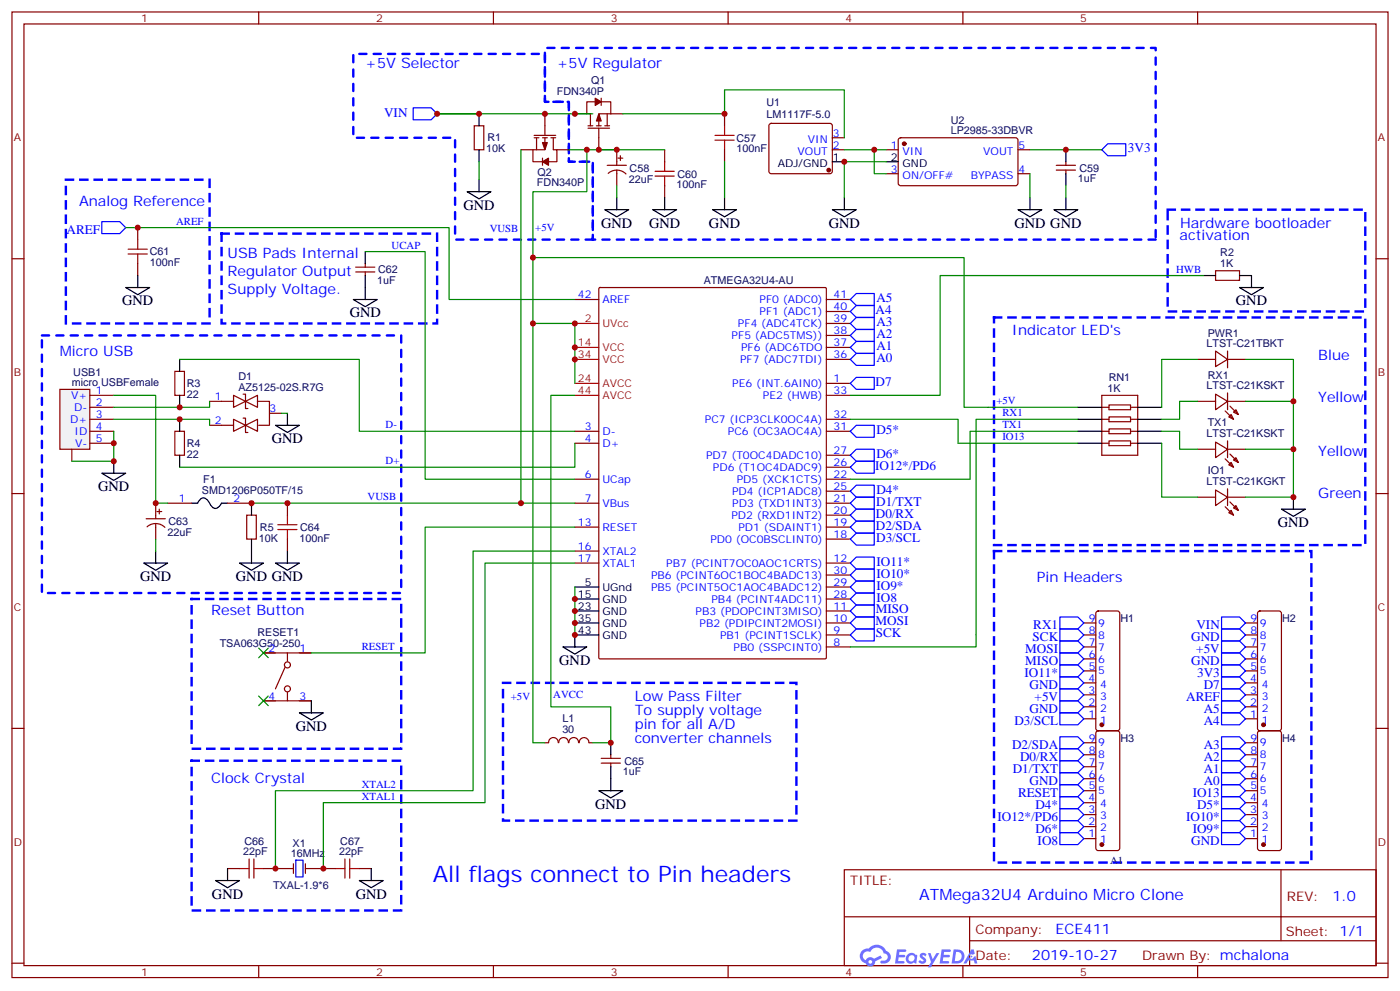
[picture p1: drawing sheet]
<svg xmlns="http://www.w3.org/2000/svg" width="412mm" height="292mm" viewBox="0 0 412 292" stroke-linecap="round" stroke-linejoin="round" font-family="sans-serif">
<path d="M104.1 15.9h56.4v14.1h7.1v17.6h7v23h-40.5v-30h-30zM160.5 14.1h179.9v56.5h-165.8v-23h-7v-17.6h-7.1zM19.4 52.9h42.3v42.3h-42.3zM65.3 68.8h63.5v26.4h-63.5zM344 61.7h58.2v30h-58.2zM12.3 98.8h105.9v75.8h-105.9zM292.8 93.5h109.4v67h-109.4zM56.4 176.4h61.8v44.1h-61.8zM292.8 162.3h93.5v91.7h-93.5zM148.2 201.1h86.4v40.6h-86.4zM56.4 224h61.8v44.1h-61.8z" fill="none" stroke="#00f" stroke-width=".71" stroke-dasharray="2.1 2.1"/>
<g fill="none" stroke="#870000" stroke-width=".35">
<path d="M3.5 3.5h405.4v284.4h-405.4zM7.1 7.1h398.2v277.2h-398.2zM76.2 3.5v3.6M145.3 3.5v3.6M214.5 3.5v3.6M283.6 3.5v3.6M352.8 3.5v3.6M3.5 76.2h3.6M405.3 76.2h3.6M51.5 109.4h2.8v7h-2.8zM51.5 127h2.8v7.1h-2.8zM3.5 145.3h3.6"/>
<path d="M405.3 145.3h3.6M3.5 214.5h3.6M405.3 214.5h3.6M248.7 256.1h156.6v28.2h-156.6zM3.5 283.6h3.6M76.2 284.3v3.6M145.3 284.3v3.6M214.5 284.3v3.6M283.6 284.3v3.6M352.8 284.3v3.6M405.3 283.6h3.6"/>
</g>
<path d="M52.9 105.8v3.6M52.9 116.4v3.5M52.9 123.5v3.5M52.9 134.1v3.5" fill="none" stroke="#000" stroke-width=".35"/>
<path d="M17.6 114.7h8.9v17.6h-8.9z" fill="#f0f0f0" stroke="#870000" stroke-width=".35"/>
<g fill="none" stroke="#870000" stroke-width=".35">
<path d="M139.7 37h2.8v7.1h-2.8zM157.3 39.9h6.4M160.5 33.5v6.4M169.3 33.5h3.6M173.2 37.7h6.4M173.2 37h1.4M175.3 30h-2.4v3.5h1v3.5M175.7 37h1.4M176.4 37.7v6.4M177.1 30h2.8v3.5M177.1 28.9v2.1M178.2 37h1.4"/>
<path d="M178.9 33.5v3.5M179.9 33.5h-3.5v3.5M179.9 33.5h3.5M213.4 33.5v3.5M226.7 36.5l.5-.2h17.3l.5 .2 .2 .5v13.4l-.3 .5-.4 .3h-17.3l-.5-.3-.2-.5v-13.4zM153.5 44.1h3.5M157 44.1v3.5h2.8M157.3 40.6h1.4M158 40.6v3.5M159.8 46.6v2.1M159.8 40.6h1.4M160.5 40.6v3.5h-3.5"/>
<path d="M162.3 40.6h1.4M163 40.6v3.5h1v3.5h-2.4M164 44.1h3.6M178.9 48.7h5.6M179.1 51.1a3.8 3.8 0 0 1 5.3 .1M181.7 44.1v4.6M181.7 50.1v4.6M182 46.6h1.4M182.7 45.9v1.4M195.8 44.1v3.5M195.8 54.7v3.5M213.4 44.1v3.5"/>
<path d="M245.2 40.6h3.5M245.2 44.1h3.5M261.1 44.1h3.5M261.1 51.2h3.5M264.8 40.8l.5-.2h34.1l.5 .7-.1 12.9-.6 .5-34.2-.1-.4-.6v-12.7zM299.9 44.1h3.5M299.9 51.2h3.5M311.1 48.7h5.7M311.1 50.1h5.7M314 47.6v1.1M314 50.1v1.1M40.6 67v3.6"/>
<path d="M40.6 77.6v3.5M104.8 78.7h5.6M107.6 77.6v1.1M358.1 79.7h7v2.8h-7zM104.8 80.1h5.6M107.6 80.1v1M169.3 88.2h7.1M176.4 84.8l.3-.1h66.4l.3 .1v108.9l-.2 .3h-66.5l-.3-.2zM243.4 88.2h7.1M243.4 98.8h7.1M243.4 95.2h7.1M243.4 91.7h7.1"/>
<path d="M26.5 116.4h7M26.5 119.9h7M61.7 118.2h7.1M68.8 116.4l3.5 1.8-3.5 1.7zM71.6 116.1h.7v4.2h.7M72.3 118.2l3.5-1.8v3.5zM75.8 118.2h3.6v7h-3.2M243.4 116.4h7.1M243.4 105.8h7.1M243.4 102.3h7.1M243.4 112.9h7.1M324.6 116.4h10.5v17.7h-10.5z"/>
<path d="M324.6 119.9h2.1M326.7 119.2h6.3v1.4h-6.3zM333 119.9h2.1M352.8 105.8h5.3M352.8 118.2h5.3M358.1 103.4l3.5 2.4-3.5 2.1zM358.1 116.1l3.5 2.1-3.5 2.4zM361.6 105.8h5.3M361.6 118.2h5.3M361.6 103.4v4.9M361.6 115.7v4.9M362.3 119.6l2.5 2.5"/>
<path d="M21.2 132.3v3.5M26.5 123.5h7M26.5 127h7M26.5 130.5h7M61.7 125.2h7.1M68.8 123.5l3.5 1.7-3.5 1.8zM71.6 123.1h.7v4.3h.7M72.3 125.2l3.5-1.7v3.5zM79.4 121.7h3.5M169.3 127h7.1M169.3 130.5h7.1M243.4 123.5h7.1"/>
<path d="M243.4 127h7.1M243.4 134.1h7.1M243.4 137.6h7.1M324.6 123.5h2.1M324.6 127h2.1M324.6 130.5h2.1M326.7 129.8h6.3v1.4h-6.3zM326.7 126.3h6.3v1.4h-6.3zM326.7 122.8h6.3v1.4h-6.3zM333 123.5h2.1M333 127h2.1M333 130.5h2.1"/>
<path d="M352.8 132.3h5.3M358.1 130.2l3.5 2.1-3.5 2.5zM360.9 135.1l2.5 2.5M360.9 121l2.5 2.5M361.6 129.8v5M361.6 132.3h5.3M362.3 133.7l2.5 2.5M362.7 136.2l.7 1.4-1.5-.7zM362.7 122.1l.7 1.4-1.5-.7zM363.4 121.4l.7-.8 .7 1.5zM364.1 134.8l.7 1.4-1.4-.7zM43 152.8h5.7"/>
<path d="M43.3 155.1a3.8 3.8 0 0 1 5.3 .2M45.9 148.2v4.6M45.9 154.2v4.5M46.2 150.6h1.4M46.9 149.9v1.4M49.4 148.2h7M67 148.2h7.1M72.7 151.7h2.8v7h-2.8zM84.7 148.2v3.5M84.7 158.7v3.6M169.3 148.2h7.1M169.3 141.1h7.1"/>
<path d="M169.3 155.2h7.1M243.4 148.2h7.1M243.4 141.1h7.1M243.4 155.2h7.1M243.4 144.6h7.1M243.4 151.7h7.1M243.4 158.7h7.1M352.8 146.4h5.3M358.1 144.3l3.5 2.1-3.5 2.5zM360.9 149.2l2.5 2.5M361.6 143.9v5M361.6 146.4h5.3"/>
<path d="M361.9 151l.8-.7 .7 1.4zM362.3 147.8l2.5 2.5M363.4 149.6l.7-.7 .7 1.4zM169.3 162.3h7.1M169.3 165.8h7.1M243.4 165.8h7.1M243.4 169.3h7.1M243.4 172.9h7.1M243.4 176.4h7.1M243.4 179.9h7.1M77.6 192.3h14.1M84 196.5l-2.9 6.3"/>
<path d="M84.7 192.3v2.4M243.4 183.4h7.1M243.4 187h7.1M243.4 190.5h7.1M319.3 183.4h3.5M319.3 187h3.5M319.3 190.5h3.5M319.3 197.6h3.5M319.3 194h3.5M323 180.1l.5-.2h5.6l.5 .2 .2 .5v33.9l-.2 .5-.5 .2h-5.6l-.5-.2-.2-.5v-33.9zM366.9 183.4h3.5M366.9 187h3.5"/>
<path d="M366.9 190.5h3.5M366.9 197.6h3.5M366.9 194h3.5M370.7 180.1l.4-.2h5.7l.5 .2 .2 .5v33.9l-.3 .5-.4 .2h-5.7l-.5-.2-.2-.5v-33.9zM77.6 206.4h14.1M84.7 203.9v2.5M160.5 218.7h1.1M161.6 218.7a1.41 1.41 0 0 1 1.4-1.5 1.41 1.41 0 0 1 1.4 1.5M164.6 218.7a1.41 1.41 0 0 1 1.4-1.5 1.41 1.41 0 0 1 1.4 1.5M167.6 218.7a1.41 1.41 0 0 1 1.4-1.5 1.41 1.41 0 0 1 1.4 1.5M170.6 218.7a1.41 1.41 0 0 1 1.4-1.5 1.41 1.41 0 0 1 1.5 1.5M173.6 218.7h1"/>
<path d="M319.3 218.7h3.5M319.3 211.7h3.5M319.3 208.1h3.5M319.3 204.6h3.5M319.3 201.1h3.5M323 215.4l.5-.2h5.6l.5 .2 .2 .5v33.9l-.2 .5-.5 .2h-5.6l-.5-.3-.2-.4v-33.9zM366.9 218.7h3.5M366.9 211.7h3.5M366.9 208.1h3.5M366.9 204.6h3.5M366.9 201.1h3.5M370.7 215.4l.4-.2h5.7l.5 .2 .2 .5v33.9l-.3 .5-.4 .2h-5.7l-.5-.3-.2-.4v-33.9z"/>
<path d="M177.1 224.7h5.6M177.1 223.3h5.6M179.9 222.3v1M179.9 224.7v1.1M319.3 239.9h3.5M319.3 236.4h3.5M319.3 232.8h3.5M319.3 229.3h3.5M319.3 225.8h3.5M319.3 222.3h3.5M366.9 239.9h3.5M366.9 236.4h3.5"/>
<path d="M366.9 232.8h3.5M366.9 229.3h3.5M366.9 225.8h3.5M366.9 222.3h3.5M67 255.8h3.6M77.6 255.8h8.8M86.4 254.4v2.8M90 255.8h8.8M90 254.4v2.8M105.8 255.8h3.6M319.3 246.9h3.5M319.3 243.4h3.5"/>
<path d="M366.9 246.9h3.5M366.9 243.4h3.5M377.3 256.1v20.9M248.7 270h156.5M285.6 270v14.1M285.6 277h119.6"/>
<circle cx="84.7" cy="195.8" r=".88"/>
<circle cx="84.7" cy="202.8" r=".88"/>
</g>
<path d="M169.3 95.2h7.1M169.3 116.4h7.1M169.3 112.9h7.1M169.3 105.8h7.1M169.3 102.3h7.1" fill="none" stroke="#f00" stroke-width=".35"/>
<g fill="none" stroke="#000" stroke-width=".35">
<path d="M141.1 33.5v3.5M141.1 44.1v3.5M245.2 47.6h3.5M261.1 47.6h3.5M314 44.1v3.5M314 51.2v3.5M107.6 74.1v3.5M107.6 81.1v3.6M354.5 81.1h3.6M365.1 81.1h3.6M317.5 119.9h7.1M335.1 119.9h7.1"/>
<path d="M317.5 130.5h7.1M317.5 127h7.1M317.5 123.5h7.1M335.1 130.5h7.1M335.1 127h7.1M335.1 123.5h7.1M56.4 148.2h1.8l.6-1a1.56 1.56 0 0 1 2.7 .6l.2 .3a2.13 2.13 0 0 0 2.2 1.5l1.4-1.4h1.7M74.1 148.2v3.5M74.1 158.7v3.6M169.3 172.9h7.1M169.3 176.4h7.1M169.3 179.9h7.1"/>
<path d="M169.3 187h7.1M169.3 183.4h7.1M179.9 218.7v3.6M179.9 225.8v3.5"/>
</g>
<g fill="none" stroke="#a10000" stroke-width=".35">
<path d="M210.6 39.9h5.7M213.4 37v2.9M193 51.9h5.6M193 50.4h5.6M195.8 47.6v2.8M195.8 51.9v2.8M210.6 41.3h5.7M213.4 41.3v2.8M37.7 74.8h5.7M37.7 73.4h5.7M40.6 70.6v2.8M40.6 74.8v2.8"/>
<path d="M81.8 155.9h5.7M81.8 154.5h5.7M84.7 151.7v2.8M84.7 155.9v2.8M70.6 255.8h2.8M73.4 252.9v5.7M74.8 255.8h2.8M74.8 252.9v5.7M98.8 255.8h2.8M101.6 252.9v5.7M103 255.8h2.8M103 252.9v5.7"/>
</g>
<g fill="#870000" stroke="#870000" stroke-width=".35">
<path d="M159.8 42h1.4l-.7 2.1z"/>
<path d="M159.8 47.6l1.8-1v2.1z"/>
<path d="M176.4 33.5l.7 2.1h-1.4z"/>
<path d="M175.3 28.9l1.8 1.1-1.8 1z"/>
<circle cx="266.3" cy="42.3" r=".53"/>
<circle cx="244.1" cy="50.1" r=".53"/>
<circle cx="372.2" cy="248.7" r=".53"/>
<circle cx="372.2" cy="213.4" r=".53"/>
<circle cx="324.6" cy="213.4" r=".53"/>
<circle cx="324.6" cy="248.7" r=".53"/>
</g>
<path d="M87.1 253.3h2.1v4.9h-2.1z" fill="none" stroke="#00c" stroke-width=".35"/>
<g fill="#5487ff">
<path d="M271.2 280.8a1.22 1.22 0 0 1 1.7 .3l-.3 .6a.47 .47 0 0 0-.4-.4 .47 .47 0 0 0-.5 .1l.2 .3a1.14 1.14 0 0 1 .7 1.7 1.14 1.14 0 0 1-1.9 0l-.2-.2 .5-.5 .7 .4a.29 .29 0 0 0 .4-.3 .29 .29 0 0 0-.3-.3 1.04 1.04 0 0 1-.6-1.7z"/>
<path d="M264.2 279.6h2.4l.3 .2-.1 .5h-1.8l-.2 .9h1.6l.3 .3-.4 .4h-1.6l-.1 1.1 1.7 .1 .2 .3-.2 .3h-2.7z"/>
<path d="M277.4 279.6h2.3l.4 .2-.2 .5h-1.8l-.1 .9h1.5l.3 .3-.4 .4h-1.5l-.2 1.1h1.7l.2 .4-.2 .3h-2.6z"/>
<path d="M286.1 279.6h.7l.3 1.2-.6 .3a.69 .69 0 0 0-1 .3 .69 .69 0 0 0 .5 1 .69 .69 0 0 0 .8-.6l.5-.3 .6 2.2h-.8l-.2-.9h-1.7l-.5 .9h-.9z"/>
<path d="M273.3 280.7h.8l.6 1.8 1.1-1.8h.9l-2.5 4.1h-.9l1-1.5z"/>
<path d="M280.9 279.6l-.6 4.1h1.4a2.11 2.11 0 0 0 2.4-2.1 2.11 2.11 0 0 0-2.5-2zM281.6 280.3a1.39 1.39 0 0 1 1.7 1.4 1.39 1.39 0 0 1-1.8 1.3h-.3z"/>
<path d="M267.2 281.2a1.54 1.54 0 0 0-.1 2.1 1.54 1.54 0 0 0 2.2 .2l.6 .2 .3-2.3-.2-.2-.4-.1a1.49 1.49 0 0 0-2.4 .1zM267.5 282.2a.95 .95 0 0 1 1.9 0 .95 .95 0 0 1-1.9 0z"/>
<path d="M253.9 279.9a2.18 2.18 0 0 0 1.1 3.8 1.44 1.44 0 0 0 1.6 .9 1.44 1.44 0 0 0 1.2-1.5l2-1-.4-.7-2 .9a1.47 1.47 0 0 0-2.4 .5 1.39 1.39 0 0 1-.6-2 1.39 1.39 0 0 1 2-.4 2.12 2.12 0 0 1 2.1-1.3 2.12 2.12 0 0 1 1.9 1.6 1.14 1.14 0 0 1 1.1 1.5 1.14 1.14 0 0 1-1.7 .7 .43 .43 0 0 0-.5 .3 .43 .43 0 0 0 .4 .5 1.98 1.98 0 0 0 2.6-1.2 1.98 1.98 0 0 0-1.3-2.5 3.1 3.1 0 0 0-5.2-.7l-.9 .1zM255.8 283.2a.55 .55 0 0 1 1.1 0 .55 .55 0 0 1-1.1 0z"/>
<circle cx="286.2" cy="281.7" r=".26"/>
</g>
<g fill="none" stroke="#000" stroke-width=".35">
<path d="M137.6 56.4h7l-3.5 2.2zM141.1 52.9v3.5M181.7 58.2v3.5M195.8 58.2v3.5M213.4 58.2v3.5M248.7 58.2v3.5M303.4 58.2v3.5M314 58.2v3.5M178.2 61.7h7l-3.5 2.2zM192.3 61.7h7l-3.5 2.2zM209.9 61.7h7.1l-3.6 2.2zM245.2 61.7h7l-3.5 2.2z"/>
<path d="M299.9 61.7h7l-3.5 2.2zM310.4 61.7h7.1l-3.5 2.2zM37 84.7h7.1l-3.5 2.1zM40.6 81.1v3.6M104.1 88.2h7l-3.5 2.1zM107.6 84.7v3.5M365.1 84.7h7.1l-3.5 2.1zM368.7 81.1v3.6M30 139.3h7l-3.5 2.2zM33.5 135.8v3.5M81.1 125.2h7.1l-3.5 2.2zM84.7 121.7v3.5"/>
<path d="M377.5 149.9h7l-3.5 2.1zM381 146.4v3.5M42.3 165.8h7.1l-3.5 2.1zM45.9 162.3v3.5M70.6 165.8h7l-3.5 2.1zM74.1 162.3v3.5M81.1 165.8h7.1l-3.5 2.1zM84.7 162.3v3.5M165.8 190.5h7.1l-3.6 2.1zM169.3 187v3.5M88.2 209.9h7l-3.5 2.1zM91.7 206.4v3.5"/>
<path d="M176.4 232.8h7l-3.5 2.2zM179.9 229.3v3.5M63.5 259.3h7.1l-3.6 2.1zM67 255.8v3.5M105.8 259.3h7.1l-3.5 2.1zM109.4 255.8v3.5"/>
</g>
<g fill="none" stroke="#00f" stroke-width=".35">
<path d="M121.7 31.8h5.3l1.8 1.7-1.8 1.8h-5.3zM324.6 44.1l1.7-1.8h5.3v3.6h-5.3zM30 65.3h5.3l1.7 1.7-1.7 1.8h-5.3zM250.5 88.2l1.7-1.8h5.3v3.6h-5.3zM250.5 91.7l1.7-1.7h5.3v3.5h-5.3zM250.5 95.2l1.7-1.7h5.3v3.5h-5.3zM252.2 97h5.3v3.5h-5.3l-1.7-1.7zM250.5 102.3l1.7-1.8h5.3v3.6h-5.3zM250.5 105.8l1.7-1.7h5.3v3.5h-5.3zM250.5 112.9l1.7-1.8h5.3v3.6h-5.3zM250.5 127l1.7-1.8h5.3v3.6h-5.3zM250.5 134.1l1.7-1.8h5.3v3.5h-5.3z"/>
<path d="M250.5 137.6l1.7-1.8h5.3v3.5h-5.3zM250.5 144.6l1.7-1.7h5.3v3.5h-5.3zM250.5 148.2l1.7-1.8h5.3v3.5h-5.3zM250.5 151.7l1.7-1.8h5.3v3.6h-5.3zM250.5 155.2l1.7-1.7h5.3v3.5h-5.3zM250.5 158.7l1.7-1.7h5.3v3.5h-5.3zM250.5 179.9l1.7-1.7h5.3v3.5h-5.3zM250.5 165.8l1.7-1.8h5.3v3.6h-5.3zM250.5 172.9l1.7-1.8h5.3v3.5h-5.3zM250.5 176.4l1.7-1.8h5.3v3.6h-5.3zM252.2 167.6h5.3v3.5h-5.3l-1.7-1.8zM250.5 187l1.7-1.8h5.3v3.5h-5.3z"/>
<path d="M250.5 183.4l1.7-1.7h5.3v3.5h-5.3zM312.2 199.3h5.3l1.8 1.8-1.8 1.7h-5.3zM312.2 195.8h5.3l1.8 1.8-1.8 1.7h-5.3zM312.2 181.7h5.3l1.8 1.7-1.8 1.8h-5.3zM312.2 188.7h5.3l1.8 1.8-1.8 1.8h-5.3zM312.2 192.3h5.3l1.8 1.7-1.8 1.8h-5.3zM312.2 185.2h5.3l1.8 1.8-1.8 1.7h-5.3zM359.8 199.3h5.3l1.8 1.8-1.8 1.7h-5.3zM359.8 192.3h5.3l1.8 1.7-1.8 1.8h-5.3zM359.8 195.8h5.3l1.8 1.8-1.8 1.7h-5.3zM359.8 185.2h5.3l1.8 1.8-1.8 1.7h-5.3zM359.8 181.7h5.3l1.8 1.7-1.8 1.8h-5.3z"/>
<path d="M359.8 188.7h5.3l1.8 1.8-1.8 1.8h-5.3zM312.2 209.9h5.3l1.8 1.8-1.8 1.7h-5.3zM312.2 217h5.3l1.8 1.7-1.8 1.8h-5.3zM312.2 206.4h5.3l1.8 1.7-1.8 1.8h-5.3zM312.2 202.8h5.3l1.8 1.8-1.8 1.8h-5.3zM359.8 202.8h5.3l1.8 1.8-1.8 1.8h-5.3zM359.8 217h5.3l1.8 1.7-1.8 1.8h-5.3zM359.8 209.9h5.3l1.8 1.8-1.8 1.7h-5.3zM359.8 206.4h5.3l1.8 1.7-1.8 1.8h-5.3zM312.2 238.1h5.3l1.8 1.8-1.8 1.8h-5.3zM312.2 234.6h5.3l1.8 1.8-1.8 1.7h-5.3zM312.2 231.1h5.3l1.8 1.7-1.8 1.8h-5.3z"/>
<path d="M312.2 220.5h5.3l1.8 1.8-1.8 1.7h-5.3zM312.2 224h5.3l1.8 1.8-1.8 1.7h-5.3zM312.2 227.5h5.3l1.8 1.8-1.8 1.8h-5.3zM359.8 238.1h5.3l1.8 1.8-1.8 1.8h-5.3zM359.8 234.6h5.3l1.8 1.8-1.8 1.7h-5.3zM359.8 231.1h5.3l1.8 1.7-1.8 1.8h-5.3zM359.8 227.5h5.3l1.8 1.8-1.8 1.8h-5.3zM359.8 224h5.3l1.8 1.8-1.8 1.7h-5.3zM359.8 220.5h5.3l1.8 1.8-1.8 1.7h-5.3zM312.2 245.2h5.3l1.8 1.7-1.8 1.8h-5.3zM312.2 241.7h5.3l1.8 1.7-1.8 1.8h-5.3zM359.8 241.7h5.3l1.8 1.7-1.8 1.8h-5.3z"/>
<path d="M359.8 245.2h5.3l1.8 1.7-1.8 1.8h-5.3z"/>
</g>
<g fill="none" stroke="#008700" stroke-width=".35">
<path d="M128.8 33.5h45.8M183.4 33.5h30v-7h35.3v14.1M141.1 47.6v5.3M153.5 44.1v104.1M167.6 44.1h28.2M172.9 44.1v12.3h-15.9v38.8h12.3v17.7M181.7 54.7v3.5M213.4 47.6v10.6M248.7 44.1h12.4M257.5 44.1v7.1h3.6M261.1 47.6h-12.4v10.6M303.4 44.1h21.2"/>
<path d="M303.4 51.2v7M314 54.7v3.5M37 67h95.3v21.2h37M107.6 74.1h17.6v67h44.1M157 75.8h127v44.1h33.5M157 95.2v123.5h3.5M354.5 81.1h-77.6v35.3h-26.4M33.5 116.4h12.4v31.8h3.5M52.9 105.8h52.9v21.2h63.5M61.7 118.2v1.7h-28.2M169.3 116.4h-7v91.7h17.6v10.6h-5.3M352.8 118.2h-5.3v5.3h-5.3"/>
<path d="M352.8 105.8h-10.6v14.1M366.9 118.2h14.1v14.1M366.9 105.8h14.1v12.4M33.5 127v8.8h-12.3M33.5 123.5h28.2v1.7M82.9 121.7h1.8M169.3 130.5v7.1h-116.4M250.5 123.5h31.7v7h35.3M317.5 127h-31.7v14.1h-35.3M317.5 123.5h-30v67h-37M342.2 127h5.3v5.3h5.3M342.2 130.5v15.9h10.6"/>
<path d="M366.9 132.3h14.1v14.1h-14.1M45.9 158.7v3.6M74.1 148.2h95.2M169.3 155.2h-44.1v37.1h-33.5M169.3 172.9v14.1M169.3 162.3h-30v70.5h-58.2v23M169.3 165.8h-26.4v70.6h-47.7v19.4"/>
</g>
<g fill="#c00">
<circle cx="381" cy="118.2" r=".88"/>
<circle cx="153.5" cy="148.2" r=".88"/>
<circle cx="157" cy="75.8" r=".88"/>
<circle cx="181.7" cy="44.1" r=".88"/>
<circle cx="213.4" cy="33.5" r=".88"/>
<circle cx="128.8" cy="33.5" r=".88"/>
<circle cx="176.4" cy="44.1" r=".88"/>
<circle cx="248.7" cy="47.6" r=".88"/>
<circle cx="141.1" cy="33.5" r=".88"/>
<circle cx="95.3" cy="255.8" r=".88"/>
<circle cx="84.7" cy="148.2" r=".88"/>
<circle cx="45.9" cy="148.2" r=".88"/>
<circle cx="169.3" cy="179.9" r=".88"/>
<circle cx="169.3" cy="183.4" r=".88"/>
<circle cx="169.3" cy="187" r=".88"/>
<circle cx="169.3" cy="176.4" r=".88"/>
<circle cx="81.1" cy="255.8" r=".88"/>
<circle cx="33.5" cy="135.8" r=".88"/>
<circle cx="33.5" cy="130.5" r=".88"/>
<circle cx="52.9" cy="123.5" r=".88"/>
<circle cx="52.9" cy="119.9" r=".88"/>
<circle cx="74.1" cy="148.2" r=".88"/>
<circle cx="160.5" cy="33.5" r=".88"/>
<circle cx="314" cy="44.1" r=".88"/>
<circle cx="169.3" cy="33.5" r=".88"/>
<circle cx="257.5" cy="44.1" r=".88"/>
<circle cx="172.9" cy="44.1" r=".88"/>
<circle cx="40.6" cy="67" r=".88"/>
<circle cx="169.3" cy="95.2" r=".88"/>
<circle cx="169.3" cy="102.3" r=".88"/>
<circle cx="169.3" cy="105.8" r=".88"/>
<circle cx="157" cy="95.2" r=".88"/>
<circle cx="179.9" cy="218.7" r=".88"/>
<circle cx="381" cy="146.4" r=".88"/>
<circle cx="381" cy="132.3" r=".88"/>
</g>
<g fill="#c00" stroke="#008700" stroke-width=".35">
<path d="M76.2 190.9l2.8 2.8zM76.2 193.7l2.8-2.8z"/>
<path d="M76.2 205l2.8 2.8zM76.2 207.8l2.8-2.8z"/>
</g>
<text font-size="6.7" fill="#00f" x="127.5" y="259.6">All flags connect to Pin headers</text>
<text font-size="4.6" fill="#00f" x="270.8" y="265.1">ATMega32U4 Arduino Micro Clone</text>
<g font-size="4.2" fill="#00f">
<text x="107.6" y="20.1">+5V Selector</text>
<text x="164" y="20.1">+5V Regulator</text>
<text x="23.3" y="60.7">Analog Reference</text>
<text x="347.5" y="70.6">activation</text>
<text x="347.6" y="67.3">Hardware bootloader</text>
<text x="67" y="75.8">USB Pads Internal</text>
<text x="67" y="81.1">Regulator Output</text>
<text x="67" y="86.4">Supply Voltage.</text>
<text x="298.1" y="98.8">Indicator LED's</text>
<text x="17.6" y="104.8">Micro USB</text>
<text x="388.3" y="106.1">Blue</text>
<text x="388.3" y="118.4">Yellow</text>
<text x="388.3" y="134.3">Yellow</text>
<text x="388.3" y="146.6">Green</text>
<text x="305.4" y="171.3">Pin Headers</text>
<text x="62.2" y="181.1">Reset Button</text>
<text x="187" y="206.4">Low Pass Filter</text>
<text x="187" y="210.5">To supply voltage</text>
<text x="187" y="214.6">pin for all A/D</text>
<text x="187" y="218.7">converter channels</text>
<text x="62.2" y="230.5">Clock Crystal</text>
<text x="392.5" y="265.4">1.0</text>
<text x="310.9" y="274.9">ECE411</text>
<text x="304" y="282.7">2019-10-27</text>
</g>
<g font-size="4.2">
<text x="136.5" y="61.7">GND</text>
<text x="177.1" y="67">GND</text>
<text x="191.2" y="67">GND</text>
<text x="208.8" y="67">GND</text>
<text x="244.1" y="67">GND</text>
<text x="298.8" y="67">GND GND</text>
<text x="36" y="90">GND</text>
<text x="364.1" y="90">GND</text>
<text x="103" y="93.5">GND</text>
<text x="80.1" y="130.5">GND</text>
<text x="28.9" y="144.6">GND</text>
<text x="376.4" y="155.2">GND</text>
<text x="41.3" y="171.1">GND</text>
<text x="69.5" y="171.1">GND GND</text>
<text x="164.7" y="195.8">GND</text>
<text x="87.1" y="215.2">GND</text>
<text x="175.3" y="238.1">GND</text>
<text x="62.4" y="264.6">GND</text>
<text x="104.8" y="264.6">GND</text>
</g>
<g font-size="3.9" fill="#00f">
<text x="113.2" y="34.5">VIN</text>
<text x="332.3" y="44.8">3V3</text>
<text x="19.6" y="68.8">AREF</text>
<text x="258.2" y="89">A5</text>
<text x="257.9" y="92.5">A4</text>
<text x="258.2" y="96">A3</text>
<text x="258.2" y="99.5">A2</text>
<text x="258.2" y="103.1">A1</text>
<text x="258.2" y="106.6">A0</text>
<text x="257.9" y="113.7">D7</text>
<text x="258.2" y="127.8">D5*</text>
<text x="258.2" y="134.8">D6*</text>
<text x="257.8" y="138.3">IO12*/PD6</text>
<text x="258.1" y="148.9">D1/TXT</text>
<text x="258.2" y="145.4">D4*</text>
<text x="258" y="152.5">D0/RX</text>
<text x="258" y="156">D2/SDA</text>
<text x="258.1" y="159.5">D3/SCL</text>
<text x="258.2" y="166.6">IO11*</text>
<text x="258.2" y="170.1">IO10*</text>
<text x="258.2" y="173.6">IO9*</text>
<text x="258.2" y="177.1">IO8</text>
<text x="257.9" y="184.2">MOSI</text>
<text x="258" y="180.6">MISO</text>
<text x="304.4" y="185.2">RX1</text>
<text x="352.4" y="185.2">VIN</text>
<text x="258" y="187.7">SCK</text>
<text x="304.2" y="188.7">SCK</text>
<text x="350.9" y="188.7">GND</text>
<text x="302" y="192.3">MOSI</text>
<text x="302" y="195.8">MISO</text>
<text x="350.9" y="195.8">GND</text>
<text x="352.4" y="192.3">+5V</text>
<text x="301.8" y="199.3">IO11*</text>
<text x="303.3" y="202.8">GND</text>
<text x="352.6" y="199.3">3V3</text>
<text x="354.6" y="202.8">D7</text>
<text x="303.3" y="209.9">GND</text>
<text x="304.8" y="206.4">+5V</text>
<text x="349.4" y="206.4">AREF</text>
<text x="354.6" y="209.9">A5</text>
<text x="298.8" y="213.4">D3/SCL</text>
<text x="354.6" y="213.4">A4</text>
<text x="298.1" y="220.5">D2/SDA</text>
<text x="354.6" y="220.5">A3</text>
<text x="298.3" y="227.5">D1/TXT</text>
<text x="300.5" y="224">D0/RX</text>
<text x="354.6" y="227.5">A1</text>
<text x="354.6" y="224">A2</text>
<text x="303.3" y="231.1">GND</text>
<text x="354.6" y="231.1">A0</text>
<text x="299.9" y="234.6">RESET</text>
<text x="305" y="238.1">D4*</text>
<text x="351.3" y="234.6">IO13</text>
<text x="352.6" y="238.1">D5*</text>
<text x="293.8" y="241.7">IO12*/PD6</text>
<text x="305" y="245.2">D6*</text>
<text x="349.4" y="241.7">IO10*</text>
<text x="351.3" y="245.2">IO9*</text>
<text x="305.7" y="248.7">IO8</text>
<text x="350.9" y="248.7">GND</text>
</g>
<g font-size="3.9" fill="#800">
<text x="250.5" y="260.7">TITLE:</text>
<text x="379.1" y="265.4">REV:</text>
<text x="287.4" y="274.9">Company:</text>
<text x="378.7" y="275.5">Sheet: 1/1</text>
<text x="287.4" y="282.6">Date:</text>
<text x="336.4" y="282.7">Drawn By: mchalona</text>
</g>
<g font-size="3.2" fill="#800">
<text x="41.6" y="6.5">1</text>
<text x="110.8" y="6.5">2</text>
<text x="179.9" y="6.5">3</text>
<text x="249.1" y="6.5">4</text>
<text x="318.2" y="6.5">5</text>
<text x="4.1" y="41.6">A</text>
<text x="405.9" y="41.6">A</text>
<text x="4.1" y="110.8">B</text>
<text x="405.9" y="110.8">B</text>
<text x="4.1" y="179.9">C</text>
<text x="405.9" y="179.9">C</text>
<text x="4.1" y="249.1">D</text>
<text x="405.9" y="249.1">D</text>
<text x="41.6" y="287.3">1</text>
<text x="110.8" y="287.3">2</text>
<text x="179.9" y="287.3">3</text>
<text x="249.1" y="287.3">4</text>
<text x="318.2" y="287.3">5</text>
</g>
<g font-size="3.2" fill="#000080">
<text x="164" y="27.9">FDN340P</text>
<text x="174.2" y="24.6">Q1</text>
<text x="225.8" y="34.7">LM1117F-5.0</text>
<text x="225.8" y="31.2">U1</text>
<text x="143.6" y="41.6">R1</text>
<text x="217" y="41.7">C57</text>
<text x="280.1" y="39.5">LP2985-33DBVR</text>
<text x="280.1" y="36.4">U2</text>
<text x="143.2" y="44.8">10K</text>
<text x="217" y="44.9">100nF</text>
<text x="158.4" y="51.7">Q2</text>
<text x="185.2" y="53.7">22uF</text>
<text x="185.5" y="50.5">C58</text>
<text x="199.6" y="52.3">C60</text>
<text x="317.5" y="53.5">1uF</text>
<text x="318" y="50.6">C59</text>
<text x="158.2" y="54.9">FDN340P</text>
<text x="199.3" y="55.5">100nF</text>
<text x="44.1" y="75.2">C61</text>
<text x="359.4" y="75.5">R2</text>
<text x="44.1" y="78.4">100nF</text>
<text x="111.1" y="83.7">1uF</text>
<text x="111.4" y="80.5">C62</text>
<text x="207.3" y="83.6">ATMEGA32U4-AU</text>
<text x="359.4" y="78.7">1K</text>
<text x="355.8" y="99.1">PWR1</text>
<text x="355.4" y="102.3">LTST-C21TBKT</text>
<text x="21.1" y="113.6">micro USBFemale</text>
<text x="21.6" y="110.7">USB1</text>
<text x="70.2" y="111.8">D1</text>
<text x="326.6" y="112.2">RN1</text>
<text x="355.8" y="111.5">RX1</text>
<text x="55" y="117.2">22</text>
<text x="55" y="114.1">R3</text>
<text x="70.2" y="115">AZ5125-02S.R7G</text>
<text x="326.2" y="115.4">1K</text>
<text x="355.4" y="114.7">LTST-C21KSKT</text>
<text x="355.8" y="125.6">TX1</text>
<text x="55" y="131.7">R4</text>
<text x="355.4" y="128.8">LTST-C21KSKT</text>
<text x="55" y="134.8">22</text>
<text x="59.9" y="142.4">F1</text>
<text x="355.4" y="142.9">LTST-C21KGKT</text>
<text x="355.8" y="139.7">IO1</text>
<text x="59.5" y="145.5">SMD1206P050TF/15</text>
<text x="49.6" y="154.6">C63</text>
<text x="49.4" y="157.8">22uF</text>
<text x="76.2" y="159.5">10K</text>
<text x="76.6" y="156.3">R5</text>
<text x="88.2" y="159.5">100nF</text>
<text x="88.4" y="156.4">C64</text>
<text x="330" y="183.3">H1</text>
<text x="377.7" y="183.3">H2</text>
<text x="64.7" y="190.5">TSA063G50-250</text>
<text x="75.8" y="187.3">RESET1</text>
<text x="165.6" y="215.9">30</text>
<text x="165.7" y="212.7">L1</text>
<text x="330" y="218.5">H3</text>
<text x="377.7" y="218.5">H4</text>
<text x="183.9" y="225.2">C65</text>
<text x="183.4" y="228.1">1uF</text>
<text x="71.7" y="251.9">22pF</text>
<text x="72" y="248.7">C66</text>
<text x="86.2" y="249.3">X1</text>
<text x="99.9" y="251.9">22pF</text>
<text x="100.2" y="248.7">C67</text>
<text x="85.7" y="252.2">16MHz</text>
<text x="327" y="254.4">A1</text>
<text x="80.4" y="261.8">TXAL-1.9*6</text>
</g>
<g font-size="3.2" fill="#00f">
<text x="238" y="42">VIN</text>
<text x="245.4" y="40.2">3</text>
<text x="234.9" y="45.5">VOUT</text>
<text x="245.4" y="43.7">2</text>
<text x="262.4" y="43.7">1</text>
<text x="265.9" y="45.5">VIN</text>
<text x="289.6" y="45.5">VOUT</text>
<text x="300" y="43.7">5</text>
<text x="262.4" y="50.8">3</text>
<text x="265.9" y="52.6">ON/OFF#</text>
<text x="286" y="52.6">BYPASS</text>
<text x="300" y="50.8">4</text>
<text x="51.9" y="66.2">AREF</text>
<text x="144.3" y="68.4">VUSB</text>
<text x="157.7" y="67.9">+5V</text>
<text x="115.4" y="73.2">UCAP</text>
<text x="346.4" y="80.3">HWB</text>
<text x="170.2" y="87.8">42</text>
<text x="177.4" y="89.3">AREF</text>
<text x="223.8" y="89.3">PF0 (ADC0)</text>
<text x="245.5" y="87.8">41</text>
<text x="223.8" y="92.8">PF1 (ADC1)</text>
<text x="245.5" y="94.9">39</text>
<text x="245.5" y="91.4">40</text>
<text x="215.5" y="99.8">PF5 (ADC5TMS))</text>
<text x="217.4" y="96.3">PF4 (ADC4TCK)</text>
<text x="245.5" y="102">37</text>
<text x="245.5" y="98.4">38</text>
<text x="218" y="106.9">PF7 (ADC7TDI)</text>
<text x="218.3" y="103.4">PF6 (ADC6TDO</text>
<text x="245.5" y="105.5">36</text>
<text x="215.7" y="113.9">PE6 (INT.6AIN0)</text>
<text x="245.5" y="112.5">1</text>
<text x="21" y="117.5">V+</text>
<text x="28.2" y="116.1">1</text>
<text x="28.2" y="119.6">2</text>
<text x="63.2" y="117.8">1</text>
<text x="224.7" y="117.5">PE2 (HWB)</text>
<text x="245.5" y="116.1">33</text>
<text x="293.5" y="119.1">+5V</text>
<text x="20.7" y="124.5">D+</text>
<text x="21.9" y="121">D-</text>
<text x="28.2" y="123.1">3</text>
<text x="63.2" y="124.9">2</text>
<text x="79.4" y="121.4">3</text>
<text x="207.6" y="124.5">PC7 (ICP3CLK0OC4A)</text>
<text x="245.5" y="123.1">32</text>
<text x="295.3" y="122.6">RX1</text>
<text x="22" y="128.1">ID</text>
<text x="22.1" y="131.6">V-</text>
<text x="28.2" y="126.6">4</text>
<text x="28.2" y="130.2">5</text>
<text x="113.6" y="126.1">D-</text>
<text x="172.3" y="130.2">4</text>
<text x="172.3" y="126.6">3</text>
<text x="177.4" y="131.6">D+</text>
<text x="177.4" y="128.1">D-</text>
<text x="214.4" y="128.1">PC6 (OC3AOC4A)</text>
<text x="245.5" y="126.6">31</text>
<text x="295.3" y="126.1">TX1</text>
<text x="295.3" y="129.6">IO13</text>
<text x="113.6" y="136.7">D+</text>
<text x="208" y="135.1">PD7 (T0OC4DADC10)</text>
<text x="245.5" y="133.7">27</text>
<text x="245.5" y="137.2">26</text>
<text x="172.3" y="140.8">6</text>
<text x="177.4" y="142.2">UCap</text>
<text x="210" y="138.6">PD6 (T1OC4DADC9)</text>
<text x="217" y="142.2">PD5 (XCK1CTS)</text>
<text x="245.5" y="140.8">22</text>
<text x="52.7" y="147.8">1</text>
<text x="68.8" y="147.8">2</text>
<text x="108.3" y="147.3">VUSB</text>
<text x="172.3" y="147.8">7</text>
<text x="177.4" y="149.2">VBus</text>
<text x="215.7" y="145.7">PD4 (ICP1ADC8)</text>
<text x="215.7" y="149.2">PD3 (TXD1INT3)</text>
<text x="245.5" y="144.3">25</text>
<text x="245.5" y="147.8">21</text>
<text x="170.2" y="154.9">13</text>
<text x="215.5" y="152.8">PD2 (RXD1INT2)</text>
<text x="245.5" y="151.3">20</text>
<text x="245.5" y="154.9">19</text>
<text x="170.2" y="161.9">16</text>
<text x="177.4" y="156.3">RESET</text>
<text x="209.3" y="159.8">PD0 (OC0BSCLINT0)</text>
<text x="217.5" y="156.3">PD1 (SDAINT1)</text>
<text x="245.5" y="158.4">18</text>
<text x="170.2" y="165.5">17</text>
<text x="177.4" y="163.3">XTAL2</text>
<text x="177.4" y="166.9">XTAL1</text>
<text x="196.3" y="166.9">PB7 (PCINT7OC0AOC1CRTS)</text>
<text x="245.5" y="165.5">12</text>
<text x="191.8" y="170.4">PB6 (PCINT6OC1BOC4BADC13)</text>
<text x="191.8" y="173.9">PB5 (PCINT5OC1AOC4BADC12)</text>
<text x="245.5" y="169">30</text>
<text x="245.5" y="172.5">29</text>
<text x="209.6" y="177.4">PB4 (PCINT4ADC11)</text>
<text x="245.5" y="176">28</text>
<text x="245.5" y="179.6">11</text>
<text x="204.9" y="181">PB3 (PDOPCINT3MISO)</text>
<text x="206.1" y="184.5">PB2 (PDIPCINT2MOSI)</text>
<text x="245.5" y="183.1">10</text>
<text x="320.8" y="183.1">9</text>
<text x="323.5" y="184.5">9</text>
<text x="368.4" y="183.1">9</text>
<text x="371.1" y="184.5">9</text>
<text x="79.1" y="191.9">2</text>
<text x="88.2" y="191.9">1</text>
<text x="106.5" y="191.4">RESET</text>
<text x="212.1" y="188">PB1 (PCINT1SCLK)</text>
<text x="216.1" y="191.6">PB0 (SSPCINT0)</text>
<text x="245.5" y="186.6">9</text>
<text x="245.5" y="190.1">8</text>
<text x="320.8" y="190.1">7</text>
<text x="320.8" y="186.6">8</text>
<text x="323.5" y="191.6">7</text>
<text x="323.5" y="188">8</text>
<text x="368.4" y="190.1">7</text>
<text x="368.4" y="186.6">8</text>
<text x="371.1" y="191.6">7</text>
<text x="371.1" y="188">8</text>
<text x="320.8" y="197.2">5</text>
<text x="320.8" y="193.7">6</text>
<text x="323.5" y="195.1">6</text>
<text x="368.4" y="197.2">5</text>
<text x="368.4" y="193.7">6</text>
<text x="371.1" y="195.1">6</text>
<text x="320.6" y="200.7">4</text>
<text x="323.5" y="198.6">5</text>
<text x="324.1" y="202.5">4</text>
<text x="368.2" y="200.7">4</text>
<text x="371.1" y="198.6">5</text>
<text x="371.7" y="202.5">4</text>
<text x="79.1" y="206">4</text>
<text x="88.2" y="206">3</text>
<text x="150.5" y="206">+5V</text>
<text x="163" y="205.5">AVCC</text>
<text x="320.6" y="207.8">2</text>
<text x="320.6" y="204.3">3</text>
<text x="324.1" y="209.6">2</text>
<text x="324.1" y="206">3</text>
<text x="368.2" y="207.8">2</text>
<text x="368.2" y="204.3">3</text>
<text x="371.7" y="209.6">2</text>
<text x="371.7" y="206">3</text>
<text x="320.6" y="211.3">1</text>
<text x="324.1" y="213.1">1</text>
<text x="368.2" y="211.3">1</text>
<text x="371.7" y="213.1">1</text>
<text x="320.8" y="221.9">8</text>
<text x="320.8" y="218.4">9</text>
<text x="323.5" y="219.8">9</text>
<text x="368.4" y="221.9">8</text>
<text x="368.4" y="218.4">9</text>
<text x="371.1" y="219.8">9</text>
<text x="320.8" y="225.4">7</text>
<text x="323.5" y="226.8">7</text>
<text x="323.5" y="223.3">8</text>
<text x="368.4" y="225.4">7</text>
<text x="371.1" y="226.8">7</text>
<text x="371.1" y="223.3">8</text>
<text x="106.5" y="232">XTAL2</text>
<text x="320.8" y="232.5">5</text>
<text x="320.8" y="229">6</text>
<text x="323.5" y="233.9">5</text>
<text x="323.5" y="230.4">6</text>
<text x="368.4" y="232.5">5</text>
<text x="368.4" y="229">6</text>
<text x="371.1" y="233.9">5</text>
<text x="371.1" y="230.4">6</text>
<text x="106.5" y="235.5">XTAL1</text>
<text x="320.6" y="239.5">3</text>
<text x="320.6" y="236">4</text>
<text x="324.1" y="237.8">4</text>
<text x="368.2" y="239.5">3</text>
<text x="368.2" y="236">4</text>
<text x="371.7" y="237.8">4</text>
<text x="320.6" y="243.1">2</text>
<text x="324.1" y="244.8">2</text>
<text x="324.1" y="241.3">3</text>
<text x="368.2" y="243.1">2</text>
<text x="371.7" y="244.8">2</text>
<text x="371.7" y="241.3">3</text>
<text x="320.6" y="246.6">1</text>
<text x="324.1" y="248.4">1</text>
<text x="368.2" y="246.6">1</text>
<text x="371.7" y="248.4">1</text>
</g>
<g font-size="3.2">
<text x="245.4" y="47.3">1</text>
<text x="262.4" y="47.3">2</text>
<text x="229.1" y="49">ADJ/GND</text>
<text x="265.9" y="49">GND</text>
<text x="172.3" y="172.5">5</text>
<text x="177.4" y="173.9">UGnd</text>
<text x="170.2" y="176">15</text>
<text x="170.2" y="179.6">23</text>
<text x="177.4" y="177.4">GND</text>
<text x="170.2" y="183.1">35</text>
<text x="177.4" y="184.5">GND</text>
<text x="177.4" y="181">GND</text>
<text x="170.2" y="186.6">43</text>
<text x="177.4" y="188">GND</text>
</g>
<g font-size="3.2" fill="#f00">
<text x="172.3" y="94.9">2</text>
<text x="170.2" y="102">14</text>
<text x="177.4" y="96.3">UVcc</text>
<text x="170.2" y="105.5">34</text>
<text x="177.4" y="106.9">VCC</text>
<text x="177.4" y="103.4">VCC</text>
<text x="170.2" y="112.5">24</text>
<text x="177.4" y="113.9">AVCC</text>
<text x="170.2" y="116.1">44</text>
<text x="177.4" y="117.5">AVCC</text>
</g>
</svg>
